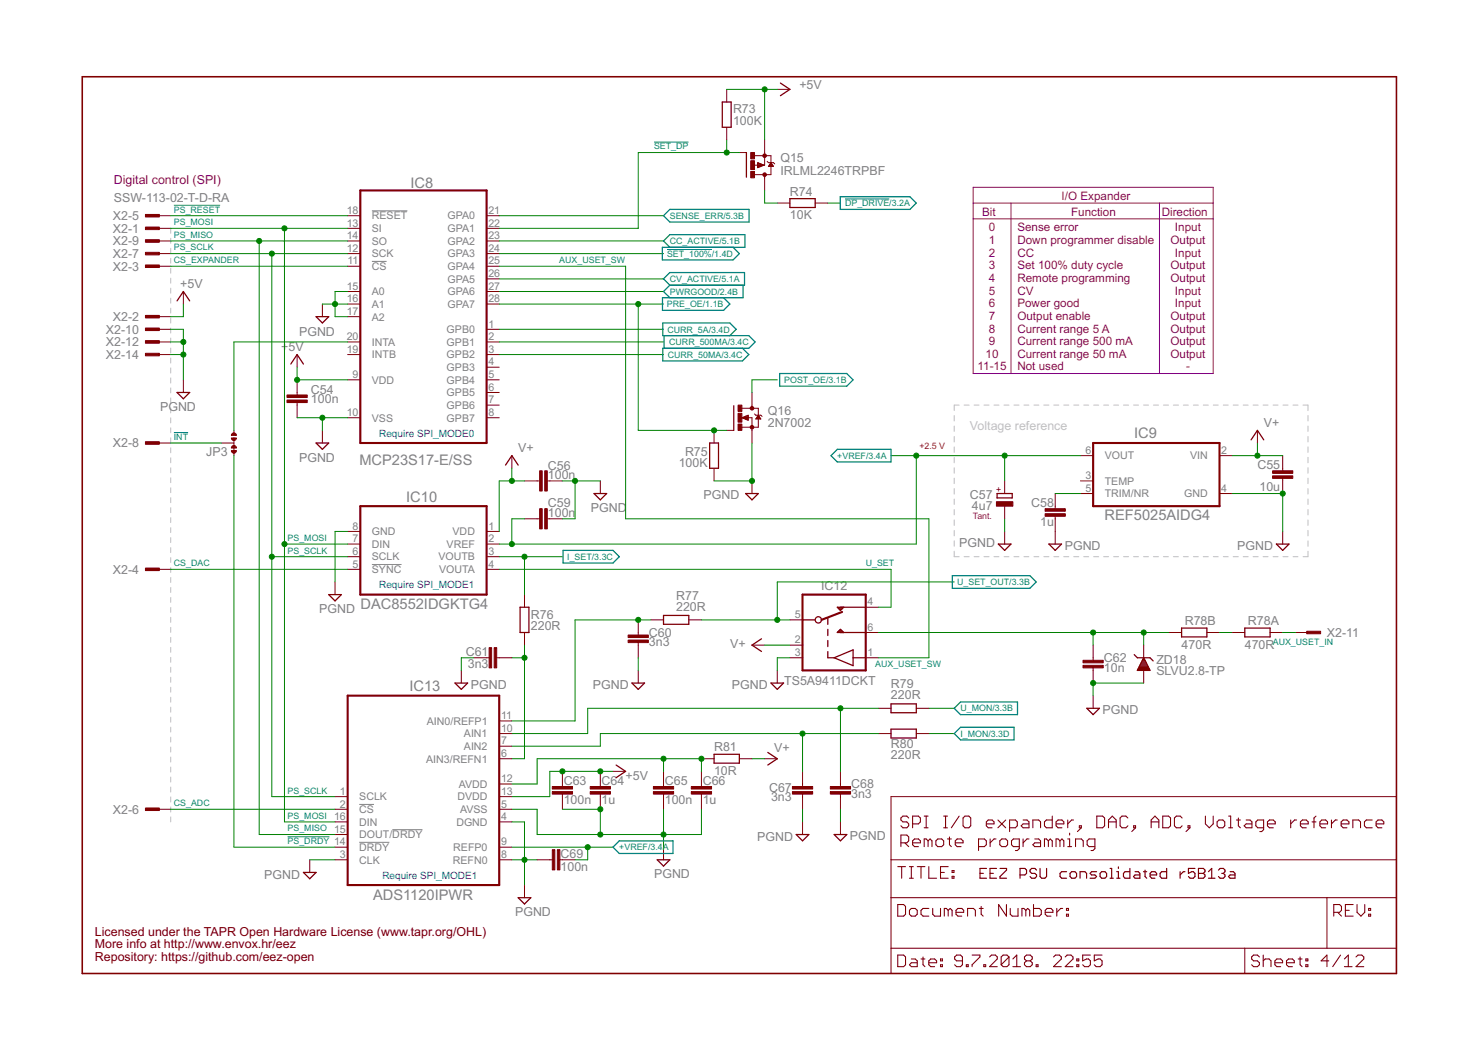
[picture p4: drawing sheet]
<svg xmlns="http://www.w3.org/2000/svg" width="297mm" height="210mm" viewBox="0 0 297 210" stroke-linecap="round" stroke-linejoin="round" font-family="sans-serif">
<g fill="none" stroke="#c0c0c0" stroke-width=".2">
<path d="M34.3 45.9v1M34.3 47.9v1M34.3 49.9v1M34.3 51.9v1M34.3 53.9v1M34.3 55.9v1M34.3 57.9v1M34.3 59.9v1.1M34.3 62v.9M34.3 64v1M34.3 66v1M34.3 68v1"/>
<path d="M34.3 70v1M34.3 72v1M34.3 74v1M34.3 76v1M34.3 78v1M34.3 80v1M34.3 82v1M34.3 84v1M34.3 86v1M34.3 88v1M34.3 90v1M34.3 92v1"/>
<path d="M34.3 94v1.1M34.3 96.1v.9M34.3 98.1v1M191.8 83.5v1.1M191.8 85.7v1M191.8 87.8v1.1M191.8 89.9v1.1M191.8 91.9v1.1M191.8 94v1.1M191.8 96.1v1.1M191.8 98.2v1.1M192.8 81.4h-1v1.1"/>
<path d="M193.8 81.4h1M195.8 81.4h1M197.8 81.4h1M199.8 81.4h1M201.8 81.4h1M203.8 81.4h1M205.8 81.4h1M207.8 81.4h1M209.8 81.4h1M211.8 81.4h1M213.8 81.4h1M215.8 81.4h1"/>
<path d="M217.8 81.4h1M219.8 81.4h1M221.8 81.4h1M223.8 81.4h1M225.8 81.4h1M227.8 81.4h1M229.8 81.4h1M231.8 81.4h1M233.8 81.4h1M235.8 81.4h1M237.8 81.4h1M239.8 81.4h1"/>
<path d="M241.8 81.4h1M243.8 81.4h1M245.9 81.4h.9M247.8 81.4h1.1M249.9 81.4h.9M251.8 81.4h1.1M253.9 81.4h.9M255.9 81.4h1M257.9 81.4h1M259.9 81.4h1M261.9 81.4h1v1.1M262.9 83.5v1.1"/>
<path d="M262.9 85.7v1M262.9 87.8v1.1M262.9 89.9v1.1M262.9 91.9v1.1M262.9 94v1.1M262.9 96.1v1.1M262.9 98.2v1.1M34.3 100.1v1M34.3 102.1v1M34.3 104.1v1M34.3 106.1v1M34.3 108.1v1"/>
<path d="M34.3 110.1v1M34.3 112.1v1M34.3 114.1v1M34.3 116.1v1M34.3 118.1v1M191.8 110.8v1.1h1M191.8 100.3v1.1M191.8 102.4v1.1M191.8 104.5v1.1M191.8 106.6v1.1M191.8 108.7v1.1M193.8 111.9h1"/>
<path d="M195.8 111.9h1M197.8 111.9h1M199.8 111.9h1M201.8 111.9h1M203.8 111.9h1M205.8 111.9h1M207.8 111.9h1M209.8 111.9h1M211.8 111.9h1M213.8 111.9h1M215.8 111.9h1M217.8 111.9h1"/>
<path d="M219.8 111.9h1M221.8 111.9h1M223.8 111.9h1M225.8 111.9h1M227.8 111.9h1M229.8 111.9h1M231.8 111.9h1M233.8 111.9h1M235.8 111.9h1M237.8 111.9h1M239.8 111.9h1M241.8 111.9h1"/>
<path d="M243.8 111.9h1M245.9 111.9h.9M247.8 111.9h1.1M249.9 111.9h.9M251.8 111.9h1.1M253.9 111.9h.9M255.9 111.9h1M257.9 111.9h1M259.9 111.9h1M262.9 110.8v1.1h-1M262.9 100.3v1.1M262.9 102.4v1.1"/>
<path d="M262.9 104.5v1.1M262.9 106.6v1.1M262.9 108.7v1.1M34.3 120.1v1M34.3 122.1v1M34.3 124.1v1M34.3 126.1v1M34.3 128.1v1.1M34.3 130.2v.9M34.3 132.2v1M34.3 134.2v1M34.3 136.2v1"/>
<path d="M34.3 138.2v1M34.3 140.2v1M34.3 142.2v1M34.3 144.2v1M34.3 146.2v1M34.3 148.2v1M34.3 150.2v1M34.3 152.2v1M34.3 154.2v1M34.3 156.2v1M34.3 158.2v1M34.3 160.2v1"/>
<path d="M34.3 162.2v1.1M34.3 164.3v.9"/>
</g>
<path d="M74.7 42.4h7.2M74.7 52.6h3M74.7 113.5h6M72.2 161.7h3M72.2 169.4h6.1M78.8 166.8h6.1" fill="none" stroke="#808080" stroke-width=".2"/>
<g fill="none" stroke="#800000" stroke-width=".21">
<path d="M180.4 174.2h1.6M181.1 169.5h1.1l.4-.4v-.8l-.4-.4h-1.1v2.3M181.2 174.2v2.4M181.8 169.5l.8 .7M182.6 164.5l-.4-.4h-.7l-.4 .4v.4l.4 .3h.7l.4 .5v.3l-.4 .4h-.7l-.4-.4M182.8 174.2h.8M182.8 176.6h.8M183.2 174.2v2.4M183.4 165.7h1.2l.4-.5v-.7l-.4-.4h-1.2v2.3M183.4 169.5h1.6v-.4l-.4-.4h-.8l-.4 .4v.7l.4 .4h.8M184.3 174.2h1.6M185.1 174.2v2.4"/>
<path d="M185.7 164.1h.8M185.7 166.4h.8M186.1 164.1v2.3M186.5 169.1l-.4-.4h-.4v1.5M186.5 169.1v1.1M186.5 169.1l.4-.4 .4 .4v1.1M186.7 174.2v2.4h1.5M188.1 169.1l.4-.4h.8l.4 .4v.7l-.4 .4h-.8l-.4-.4zM189 175.4h.8M189.7 164.1h.7M189.7 166.4h.7M190 164.1v2.3"/>
<path d="M190.4 168.7h.8M190.6 174.2h-1.6v2.4h1.6M190.8 168.3v1.5l.4 .4M191.3 176.2h.4v.4h-.4zM191.3 175h.4v.4h-.4zM192 169.5h1.5v-.4l-.4-.4h-.7l-.4 .4v.7l.4 .4h.7M192.8 164.1l-1.6 2.3M193.9 164.1h.8l.4 .4v1.5l-.4 .4h-.8l-.4-.4v-1.5zM196.7 170.2h1.1l.4-.4v-.7l-.4-.4h-1.1v2.3M198.2 165.7h1.6v-.5l-.4-.3h-.8l-.4 .3v.8l.4 .4h.8M199 168.7v1.5M200.2 168.7h-.4l-.8 .8"/>
<path d="M200.6 164.9l1.5 1.5M200.9 169.1l.4-.4h.8l.4 .4v.7l-.4 .4h-.8l-.4-.4zM202.1 164.9l-1.5 1.5M202.9 166.4h1.2l.3-.4v-.8l-.3-.3h-1.2v2.3M204.9 170.2h-1.2l-.4-.4v-.7l.4-.4h1.2v1.9l-.5 .4h-.3M205.6 164.9h.8l.4 .3v1.2h-1.2l-.4-.4 .4-.3h1.2M205.6 168.7v1.5M206.8 168.7h-.4l-.8 .8M207.6 166.4v-1.5h1.1l.4 .3v1.2M208 168.7h.7l.4 .4v1.1h-1.1l-.4-.4 .4-.3h1.1M210.7 169.1l.4-.4 .4 .4v1.1M210.7 169.1l-.4-.4h-.4v1.5"/>
<path d="M210.7 169.1v1.1M211.5 164.1v2.3h-1.2l-.4-.4v-.8l.4-.3h1.2M212.2 165.7h1.6v-.5l-.4-.3h-.8l-.4 .3v.8l.4 .4h.8M213 169.1l-.4-.4h-.4v1.5M213 169.1l.4-.4 .4 .4v1.1M213 169.1v1.1M214.6 164.9v1.5M214.6 170.2h.8M214.6 168.7h.4v1.5M215 167.5v.4M215.8 164.9h-.4l-.8 .8M216.2 170.2v-1.5h1.1l.4 .4v1.1"/>
<path d="M216.9 166h.4v.4h-.4zM217.3 166.4l-.8 .8M220 170.2h-1.1l-.4-.4v-.7l.4-.4h1.1v1.9l-.4 .4h-.3M220.4 164.1h1.2l.4 .4v1.5l-.4 .4h-1.2zM222.8 165.2h1.5M222.8 166.4v-1.5l.7-.8 .8 .8v1.5M226.7 164.5l-.4-.4h-.8l-.4 .4v1.5l.4 .4h.8l.4-.4M227.8 166h.4v.4h-.4zM228.2 166.4l-.7 .8M231.4 165.2h1.5M231.4 166.4v-1.5l.7-.8 .8 .8v1.5M233.7 164.1h1.1l.4 .4v1.5l-.4 .4h-1.1z"/>
<path d="M237.6 164.5l-.4-.4h-.8l-.4 .4v1.5l.4 .4h.8l.4-.4M238.8 166h.3v.4h-.3zM239.1 166.4l-.7 .8M242.3 164.1v1.6l.7 .7 .8-.7v-1.6M244.6 165.2l.4-.3h.8l.3 .3v.8l-.3 .4h-.8l-.4-.4zM246.9 164.1h.4v2.3M246.9 166.4h.8M248.5 164.9h.8M248.9 164.5v1.5l.4 .4M250.4 164.9h.8l.4 .3v1.2h-1.2l-.4-.4 .4-.3h1.2M254 166.4h-1.2l-.4-.4v-.8l.4-.3h1.2v1.9l-.4 .4h-.4M254.7 165.7h1.6v-.5l-.4-.3h-.8l-.4 .3v.8l.4 .4h.8"/>
<path d="M259.4 164.9v1.5M260.6 164.9h-.4l-.8 .8M261.3 165.7h1.6v-.5l-.4-.3h-.8l-.4 .3v.8l.4 .4h.8M263.7 165.2h.8M264.5 164.1l-.4 .4v1.9M265.3 165.7h1.5v-.5l-.4-.3h-.8l-.3 .3v.8l.3 .4h.8M267.6 164.9v1.5M268.8 164.9h-.4l-.8 .8M269.5 165.7h1.6v-.5l-.4-.3h-.8l-.4 .3v.8l.4 .4h.8M271.9 166.4v-1.5h1.1l.4 .3v1.2M275.8 164.9h-1.2l-.4 .3v.8l.4 .4h1.2M276.6 165.7h1.5v-.5l-.4-.3h-.8l-.3 .3v.8l.3 .4h.8"/>
<path d="M180.4 181.9h1.2l.4 .3v1.6l-.4 .4h-1.2zM180.4 192h1.2l.4 .4v1.6l-.4 .4h-1.2zM182.8 183l.4-.4h.7l.4 .4v.8l-.4 .4h-.7l-.4-.4zM183.2 192.8h.7l.4 .4v1.2h-1.1l-.4-.4 .4-.4h1.1M185.1 192.8h.8M185.5 192.4v1.6l.4 .4M186.7 193.6h1.5v-.4l-.4-.4h-.8l-.3 .4v.8l.3 .4h.8M186.7 182.6h-1.2l-.4 .4v.8l.4 .4h1.2M187.5 182.6v1.2l.3 .4h1.2v-1.6M189 194h.4v.4h-.4zM189 192.8h.4v.4h-.4zM190.6 183l-.4-.4h-.4v1.6"/>
<path d="M190.6 183l.4-.4 .3 .4v1.2M190.6 183v1.2M192.1 183.4h1.6v-.4l-.4-.4h-.8l-.4 .4v.8l.4 .4h.8M193.4 193.2h-1.1l-.4-.4v-.4l.4-.4h.7l.4 .4v1.6l-.4 .4h-.7l-.4-.4M194.2 194h.4v.4h-.4zM194.5 184.2v-1.6h1.1l.4 .4v1.2M195.4 192h1.5v.4l-1.5 1.6v.4M196.8 182.6h.8M197.2 182.2v1.6l.4 .4M197.7 194h.4v.4h-.4zM198.9 192.4l.4-.4h.7l.4 .4v.4l-1.5 1.6h1.5M202.3 181.9v2.3l-1.6-2.3v2.3"/>
<path d="M202.8 192.4v1.6l-.4 .4h-.8l-.4-.4M202.8 192.4l-.4-.4h-.8l-.4 .4v1.6M202.8 192.4l-1.6 1.6M203 182.6v1.2l.4 .4h1.2v-1.6M203.6 194.4h1.5M203.6 192.8l.7-.8v2.4M206.2 183l-.4-.4h-.4v1.6M206.2 183v1.2M206.2 183l.3-.4 .4 .4v1.2M206.3 193.2l-.4 .4v.4l.4 .4h.8l.4-.4v-.4l-.4-.4M206.3 193.2l-.4-.4v-.4l.4-.4h.8l.4 .4v.4l-.4 .4M206.3 193.2h.8"/>
<path d="M207.7 181.9v2.3h1.2l.4-.4v-.8l-.4-.4h-1.2M208.2 194h.4v.4h-.4zM210.1 183.4h1.5v-.4l-.4-.4h-.8l-.3 .4v.8l.3 .4h.8M211.7 192.4l.4-.4h.8l.4 .4v.4l-1.6 1.6h1.6M212.4 182.6v1.6M213.6 182.6h-.4l-.8 .8M214.1 192.4l.4-.4h.7l.4 .4v.4l-1.5 1.6h1.5M214.3 183.8h.4v.4h-.4zM214.3 182.6h.4v.4h-.4zM216.4 194h.4v.4h-.4zM216.4 192.8h.4v.4h-.4zM219.1 192h-1.5v1.2l.8-.4h.4l.3 .4v.8l-.3 .4h-.8l-.4-.4"/>
<path d="M221.5 192h-1.6v1.2l.8-.4h.4l.4 .4v.8l-.4 .4h-.8l-.4-.4M253.1 192.4l-.4-.4h-.8l-.4 .4v.4l.4 .4h.8l.4 .4v.4l-.4 .4h-.8l-.4-.4M253.9 193.2l.4-.4h.8l.3 .4v1.2M253.9 192v2.4M256.2 193.6h1.6v-.4l-.4-.4h-.8l-.4 .4v.8l.4 .4h.8M258.6 193.6h1.5v-.4l-.4-.4h-.7l-.4 .4v.8l.4 .4h.7M260.9 192.8h.8M261.3 192.4v1.6l.4 .4M262.4 194h.4v.4h-.4zM262.4 192.8h.4v.4h-.4zM267.1 193.2h-1.6l1.2-1.2v2.4M268.1 183.4h1.1l.4-.4v-.8l-.4-.3h-1.1v2.3"/>
<path d="M268.8 183.4l.8 .8M269.4 192l-1.6 2.4M270.2 194.4h1.5M270.2 192.8l.8-.8v2.4M270.4 183h.8M271.9 181.9h-1.5v2.3h1.5M272.5 192.4l.4-.4h.8l.4 .4v.4l-1.6 1.6h1.6M272.7 181.9v1.5l.8 .8 .8-.8v-1.5M275.1 183.8h.4v.4h-.4zM275.1 182.6h.4v.4h-.4z"/>
</g>
<g fill="none" stroke="#800000" stroke-width=".2">
<path d="M146 18v2.5M156.2 18h2.5M146 25.6v2.5M148.6 30.7h1.4M151.7 31.3h3.2v3.8h-3.3M152.3 32.7l1.2 .5-1.2 .5zM152.3 33.6h.2M152.3 33.5h.5M152.3 33.4h.8M152.3 33.3h1.1M152.3 33.1h1.1M152.3 33h.8"/>
<path d="M152.3 32.9h.5M152.3 32.8h.2M153.7 28.1v5.1h-2.2M153.7 35.1v3.2M154.2 32.4l.2 .3h1l.3 .3M154.5 33.4h.9M154.6 33.3h.7M154.6 33.1h.6M154.7 33h.5M154.8 32.9h.3M154.9 32.8h.1M154.9 32.7l.5 .8h-1z"/>
<path d="M31.8 45.9h2.5M31.8 53.5h2.5M31.8 43.4h2.5M31.8 51h2.5M31.8 48.5h2.5M36.9 58.6v2.5M69.9 45.9h2.5M69.9 53.5h2.5M69.9 43.4h2.5M69.9 51h2.5M69.9 48.5h2.5M69.9 58.6h2.5"/>
<path d="M97.8 45.9h2.5M97.8 53.5h2.5M97.8 43.4h2.5M97.8 51h2.5M97.8 48.5h2.5M97.8 58.6h2.5M97.8 56.1h2.5M156.2 40.8h2.5M163.8 40.8h2.6M31.8 63.7h2.5M31.8 66.2h2.5M31.8 68.7h2.5"/>
<path d="M31.8 71.3h2.5M36.9 76.4v2.5M59.7 71.3v2.5M59.7 76.4v3M64.8 61.1v2.6M69.9 63.7h2.5M69.9 68.7h2.5M69.9 71.3h2.5M69.9 76.4h2.5M69.9 61.1h2.5M97.8 66.2h2.5M97.8 68.7h2.5"/>
<path d="M97.8 71.3h2.5M97.8 76.4h2.5M97.8 61.1h2.5M97.8 73.8h2.5M97.8 78.9h2.5M151.1 78.9v3.2M31.8 89.1h2.5M44.5 89.1h2.5M47 86.5v.8M47 88.3v3.3M59.7 80.9v3.1M64.8 86.5v2.6"/>
<path d="M69.9 84h2.5M97.8 84h2.5M97.8 81.4h2.5M102.9 91.6v2.5M105.4 96.7h3.1M110 96.7h3M120.6 96.7v2.5M143.5 86.5v2.6M143.5 94.1v2.6M146 86.5h1.5M149.1 84l1.3-.5v1zM149.1 82.1h3.3v3.8h-3.3"/>
<path d="M149.2 84h1.9v5.1M149.3 83.9h1.1M149.5 84.2h.9M149.6 83.8h.8M149.8 84.3h.6M149.9 83.7h.5M150.1 84.4h.3M150.2 83.6h.2M151.1 96.7v2.5M151.6 83.2l.3 .3h1l.3 .2M152 84.2h.8M152 84h.8"/>
<path d="M152.1 83.9h.6M152.2 83.8h.4M152.3 83.7h.2M152.4 83.6h.1M152.4 83.5l.5 .7h-1zM201.9 96.7v2.5M212.1 99.2v3.1M217.1 96.7h2.6M217.1 99.2h2.6M217.1 91.6h2.6M245.1 99.2h2.5M245.1 91.6h2.5"/>
<path d="M252.7 86.5v2.6M257.8 91.6v3.1M257.8 96.2v3M31.8 114.5h2.5M67.3 117v2.5M69.9 106.8h2.5M69.9 109.4h2.5M69.9 111.9h2.5M69.9 114.5h2.5M97.8 106.8h2.5M97.8 109.4h2.5M97.8 111.9h2.5"/>
<path d="M97.8 114.5h2.5M105.4 104.3h3.1M105.4 119.5v2.6M110 104.3h3M201.9 101.8v2.5M201.9 106.8v2.6M212.1 103.8v5.6M257.8 106.8v2.6M92.7 134.8v2.5M95.2 132.2h3.1M99.8 132.2h3.1M105.4 127.2v2.5"/>
<path d="M128.3 124.6v3.1M128.3 129.2v3M128.3 134.8v2.5M130.8 124.6h2.5M138.4 124.6h2.6M151.1 129.7h2.6M156.2 134.8v2.5M158.7 129.7h2.6M158.7 132.2h2.6M158.7 124.6h2.6M174 132.2h2.5M174 127.2h2.5"/>
<path d="M174 122.1h2.5M219.7 129.7v3.1M219.7 134.3v3M219.7 139.9v2.5M229.8 129.7v2.5M229.8 134.8v2.5M234.9 127.2h2.6M242.5 127.2h2.6M247.6 127.2h2.6M255.2 127.2h2.6M260.3 127.2h2.6M100.3 147.5h2.6"/>
<path d="M100.3 150h2.6M100.3 152.5h2.6M100.3 157.6h2.6M100.3 144.9h2.6M113 155.1v3M113 159.7v3M120.6 155.1v3M120.6 159.7v3M123.2 155.1h2.5M133.3 155.1v3M133.3 159.7v3M141 152.5h2.5"/>
<path d="M141 155.1v3M141 159.7v3M148.6 152.5h2.5M153.7 152.5h2.5M161.3 155.1v3M161.3 159.7v3M168.9 155.1v3M168.9 159.7v3M176.5 147.5h2.6M176.5 142.4h2.6M184.1 147.5h2.6M184.1 142.4h2.6"/>
<path d="M31.8 162.7h2.5M62.3 172.9v2.5M67.3 165.2h2.6M67.3 172.9h2.6M67.3 160.2h2.6M67.3 162.7h2.6M67.3 167.8h2.6M67.3 170.3h2.6M100.3 165.2h2.6M100.3 172.9h2.6M100.3 160.2h2.6M100.3 162.7h2.6"/>
<path d="M100.3 170.3h2.6M105.4 177.9v2.6M107.9 172.9h3.1M112.5 172.9h3.1M133.3 170.3v2.6M161.3 165.2v2.6M168.9 165.2v2.6M179.1 172.9h101.5M179.1 160.2h101.5v35.5h-101.5zM179.1 180.5h101.5M179.1 190.6h101.5M250.2 190.6v5.1"/>
<path d="M266.7 180.5v10.1"/>
</g>
<path d="M72.4 38.3h25.4v50.8h-25.4zM219.7 89.1h25.4v12.7h-25.4zM72.4 101.8h25.4v17.7h-25.4zM161.3 119.5h12.7v15.3h-12.7zM69.9 139.9h30.4v38h-30.4zM169.2 123l-4.1 1.6" fill="none" stroke="#800000" stroke-width=".42"/>
<g fill="#800000" stroke="#800000" stroke-width=".2">
<path d="M108.5 94.7h.5v4h-.5z"/>
<path d="M109.5 94.7h.5v4h-.5z"/>
<path d="M108.5 102.3h.5v4h-.5z"/>
<path d="M109.5 102.3h.5v4h-.5z"/>
<path d="M57.7 80.4h4v.5h-4z"/>
<path d="M57.7 79.4h4v.5h-4z"/>
<path d="M131.3 158.1h4.1v.5h-4.1z"/>
<path d="M131.3 159.2h4.1v.5h-4.1z"/>
<path d="M111 158.1h4.1v.5h-4.1z"/>
<path d="M111 159.2h4.1v.5h-4.1z"/>
<path d="M138.9 158.1h4.1v.5h-4.1z"/>
<path d="M138.9 159.2h4.1v.5h-4.1z"/>
<path d="M118.6 158.1h4.1v.5h-4.1z"/>
<path d="M118.6 159.2h4.1v.5h-4.1z"/>
<path d="M255.8 95.7h4v.5h-4z"/>
<path d="M255.8 94.7h4v.5h-4z"/>
<path d="M210 103.3h4.1v.5h-4.1z"/>
<path d="M210 102.3h4.1v.5h-4.1z"/>
<path d="M29.2 45.7h2.8v.5h-2.8z"/>
<path d="M29.2 63.4h2.8v.5h-2.8z"/>
<path d="M29.2 53.3h2.8v.5h-2.8z"/>
<path d="M29.2 114.2h2.8v.5h-2.8z"/>
<path d="M29.2 43.1h2.8v.5h-2.8z"/>
<path d="M29.2 162.5h2.8v.5h-2.8z"/>
<path d="M29.2 50.7h2.8v.5h-2.8z"/>
<path d="M29.2 88.8h2.8v.5h-2.8z"/>
<path d="M29.2 48.2h2.8v.5h-2.8z"/>
<path d="M29.2 66h2.8v.5h-2.8z"/>
<path d="M148.3 85.3h.8v1.2h-.8z"/>
<path d="M148.3 81.4h.8v1.3h-.8z"/>
<path d="M148.3 83.1h.8v1.8h-.8z"/>
<path d="M150.9 34.5h.7v1.3h-.7z"/>
<path d="M150.9 30.7h.7v1.2h-.7z"/>
<path d="M150.9 32.3h.7v1.8h-.7z"/>
<path d="M29.2 68.5h2.8v.5h-2.8z"/>
<path d="M29.2 71h2.8v.5h-2.8z"/>
<path d="M200.3 100.9h3.3v.9h-3.3z"/>
<path d="M112 170.8h.5v4.1h-.5z"/>
<path d="M111 170.8h.5v4.1h-.5z"/>
<path d="M166.9 158.1h4v.5h-4z"/>
<path d="M166.9 159.2h4v.5h-4z"/>
<path d="M159.3 158.1h4v.5h-4z"/>
<path d="M159.3 159.2h4v.5h-4z"/>
<path d="M262.6 126.9h2.8v.5h-2.8z"/>
<path d="M126.2 127.7h4.1v.5h-4.1z"/>
<path d="M126.2 128.7h4.1v.5h-4.1z"/>
<path d="M98.3 130.2h.5v4.1h-.5z"/>
<path d="M99.3 130.2h.5v4.1h-.5z"/>
<path d="M217.7 132.8h4v.5h-4z"/>
<path d="M217.7 133.8h4v.5h-4z"/>
</g>
<path d="M16.5 15.4h264.1v180.3h-264.1z" fill="none" stroke="#800000" stroke-width=".32"/>
<g fill="none" stroke="#800000" stroke-width=".23">
<path d="M197 175.6h.6M198.3 174.6h-1.3v2h1.3M199 175.6h.6M200.3 174.6h-1.3v2h1.3M201 174.6h1.3v.3l-1.3 1.3v.4h1.3M205 175.9h1l.3-.3v-.7l-.3-.3h-1v2M208.3 174.9l-.3-.3h-.7l-.3 .3v.4l.3 .3h.7l.3 .3v.3l-.3 .4h-.7l-.3-.4M209 174.6v1.6l.3 .4h.7l.3-.4v-1.6M214.4 175.3h-1l-.4 .3v.6l.4 .4h1M215.4 175.3h.6l.4 .3v.6l-.4 .4h-.6l-.3-.4v-.6zM217.1 176.6v-1.3h.9l.4 .3v1M220.4 175.3h-1l-.3 .3 .3 .3h.6l.4 .3-.4 .4h-.9"/>
<path d="M221.4 175.3h.7l.3 .3v.6l-.3 .4h-.7l-.3-.4v-.6zM223.1 174.6h.3v2M223.1 176.6h.7M224.4 176.6h.7M224.4 175.3h.4v1.3M224.8 174.3v.3M227.1 174.6v2h-1l-.3-.4v-.6l.3-.3h1M228.1 175.3h.7l.3 .3v1h-1l-.3-.4 .3-.3h1M229.8 175.3h.7M230.1 174.9v1.3l.4 .4M231.1 175.9h1.4v-.3l-.4-.3h-.6l-.4 .3v.6l.4 .4h.6M234.5 174.6v2h-1l-.3-.4v-.6l.3-.3h1"/>
<path d="M237.2 175.3v1.3M238.1 175.3h-.3l-.6 .6M240.2 174.6h-1.4v1l.7-.3h.3l.4 .3v.6l-.4 .4h-.6l-.4-.4M240.9 174.6h1l.3 .3v.4l-.3 .3 .3 .3v.3l-.3 .4h-1zM240.9 175.6h1M242.9 176.6h1.3M242.9 175.3l.6-.7v2M244.9 174.9l.3-.3h.7l.3 .3v.4l-.3 .3M245.5 175.6h.4M245.9 175.6l.3 .3v.3l-.3 .4h-.7l-.3-.4M247.2 175.3h.7l.3 .3v1h-1l-.3-.4 .3-.3h1"/>
</g>
<g fill="none" stroke="#800000" stroke-width=".25">
<path d="M156.8 16.7l1.9 1.3-1.9 1.2M145.2 20.5h1.7v5.1h-1.7zM150 30.7v4.9M158.7 39.9h5.1v1.8h-5.1zM35.6 60.5l1.3-1.9 1.2 1.9M35.6 78.9h2.5l-1.2 1.3zM58.4 73.2l1.3-1.9 1.3 1.9M63.5 63.7h2.6l-1.3 1.2zM63.5 89.1h2.6l-1.3 1.2zM101.6 93.5l1.3-1.9 1.2 1.9M119.4 99.2h2.5l-1.3 1.3zM142.6 89.1h1.8v5h-1.8z"/>
<path d="M147.5 81.6v4.9M149.9 99.2h2.5l-1.3 1.3zM200.4 99.2h3v.9h-3zM251.4 88.4l1.3-1.9 1.3 1.9M66.1 119.5h2.5l-1.3 1.3zM200.6 109.4h2.6l-1.3 1.3zM210.8 109.4h2.5l-1.2 1.3zM256.5 109.4h2.6l-1.3 1.3zM91.4 137.3h2.6l-1.3 1.3zM104.5 122.1h1.8v5.1h-1.8zM127 137.3h2.5l-1.2 1.3zM133.3 123.7h5.1v1.8h-5.1z"/>
<path d="M153 128.4l-1.9 1.3 1.9 1.3M154.9 137.3h2.6l-1.3 1.3zM161.3 124.6h2.5M166.4 131v1.2h1.2M166.4 124.3v1.2M166.4 126.5v1.3M166.4 128.8v1.2M167.6 132.2l3.8-1.5v3.1zM168.4 127.1h1M168.4 122.2h1M168.6 126.9h.6M168.6 122.4h.6"/>
<path d="M168.8 126.6h.2M168.8 122.6h.2M169.5 122.1l-.6 .6-.6-.6h5.7M169.5 127.2l-.6-.7-.6 .7h5.7M171.4 132.2h2.6M227.9 131.6l.7 .6h2.5l.7 .7M228.7 134.6h2.4M228.8 134.4h2.1M228.9 134.2h1.9M229 134h1.7M229.1 133.7h1.5M229.2 133.5h1.3"/>
<path d="M229.3 133.3h1.1M229.4 133.1h.9M229.6 132.8h.6M229.7 132.6h.3M229.8 132.4h.1M229.8 132.2l1.3 2.6h-2.5zM237.5 126.3h5v1.8h-5zM250.2 126.3h5v1.8h-5zM123.8 153.8l1.9 1.3-1.9 1.3M143.5 151.7h5.1v1.7h-5.1zM154.3 151.3l1.9 1.2-1.9 1.3M179.1 141.5h5v1.8h-5z"/>
<path d="M179.1 146.6h5v1.8h-5zM218.4 142.4h2.6l-1.3 1.3zM61 175.4h2.5l-1.2 1.3zM132.1 172.9h2.5l-1.3 1.2zM160 167.8h2.6l-1.3 1.3zM167.6 167.8h2.6l-1.3 1.3zM104.1 180.5h2.6l-1.3 1.3z"/>
<circle cx="164.5" cy="124.6" r=".64"/>
</g>
<g fill="#800000" stroke="#800000" stroke-width=".2">
<path d="M46.7 87.2l.5-.1 .3 .4h-1z" fill-rule="evenodd"/>
<path d="M46.5 88.1h.5v.5l-.3-.2z" fill-rule="evenodd"/>
<path d="M47 88.1h.5l-.3 .4-.2 .1z" fill-rule="evenodd"/>
<path d="M46.5 90.6h.5v.5l-.3-.1z" fill-rule="evenodd"/>
<path d="M47 90.6h.5l-.3 .5h-.2z" fill-rule="evenodd"/>
<path d="M46.7 89.7l.5-.1 .3 .5h-1z" fill-rule="evenodd"/>
<circle cx="151.1" cy="82.1" r=".36"/>
<circle cx="151.1" cy="85.9" r=".36"/>
<circle cx="153.7" cy="31.3" r=".36"/>
<circle cx="153.7" cy="35.1" r=".36"/>
</g>
<g fill="none" stroke="#008000" stroke-width=".2">
<path d="M146 18h10.2M153.7 18v10.1M146 28.1v2.6M148.6 30.7h-20.3v15.2h-28M153.7 38.3v2.5h2.5M34.3 51h35.6M34.3 45.9h35.6M34.3 48.5h35.6M34.3 43.4h35.6M34.3 53.5h35.6M52.1 48.5v119.3h15.2M54.6 51v109.2h12.7"/>
<path d="M57.2 45.9v119.3h10.1M69.9 58.6h-2.6v5.1h2.6M100.3 51h33M100.3 48.5h33M100.3 43.4h33M100.3 53.5h25.4v50.8h61v27.9h-10.2M100.3 58.6h33M100.3 56.1h33M166.4 40.8h2.5M34.3 66.2h2.6v10.2M34.3 68.7h2.6M34.3 71.3h2.6"/>
<path d="M36.9 61.1v2.6h-2.6M59.7 73.8v2.6h10.2M64.8 61.1h5.1M69.9 68.7h-22.9v17.8M100.3 68.7h33M100.3 61.1h33M100.3 66.2h33M100.3 71.3h33M128.3 61.1v25.4h17.7M156.2 76.4h-5.1v2.5M34.3 89.1h10.2M47 91.6v78.7h20.3"/>
<path d="M59.7 84h10.2M64.8 84v2.5M102.9 94.1v2.6M105.4 96.7h-5.1v10.1M113 96.7h7.6M115.6 96.7v7.6h-2.6M151.1 89.1v7.6h-7.6M179.1 91.6h38M184.1 91.6v17.8h-83.8M201.9 91.6v5.1M212.1 99.2h5M247.6 91.6h10.2"/>
<path d="M247.6 99.2h10.2v7.6M252.7 89.1v2.5M34.3 114.5h35.6M54.6 111.9h15.3M57.2 109.4h12.7M69.9 106.8h-2.6v10.2M100.3 111.9h12.7M100.3 114.5h78.8v7.6h-2.6M105.4 104.3h-2.5v5.1M105.4 111.9v7.6M191.8 117h-35.6v7.6M201.9 104.3v2.5"/>
<path d="M95.2 132.2h-2.5v2.6M102.9 132.2h2.5M105.4 129.7v22.8h-2.5M128.3 132.2v2.6M130.8 124.6h-15.2v20.3h-12.7M141 124.6h17.7M153.7 129.7h5M158.7 132.2h-2.5v2.6M176.5 127.2h58.4M219.7 127.2v2.5M229.8 137.3h-10.1v2.6M229.8 127.2v2.5"/>
<path d="M245.1 127.2h2.5M257.8 127.2h2.5M123.2 155.1h-12.7v5.1h-7.6M133.3 152.5v2.6M141 155.1v-2.6h-33.1v5.1h-5M151.1 152.5h2.6M161.3 147.5v7.6M168.9 142.4v12.7M176.5 142.4h-58.4v5.1h-15.2M176.5 147.5h-55.9v2.5h-17.7M186.7 142.4h5.1M186.7 147.5h5.1"/>
<path d="M34.3 162.7h33M62.3 172.9h5M102.9 165.2h2.5v12.7M102.9 162.7h5v5.1h33.1v-5.1M102.9 170.3h20.3M102.9 172.9h5M113 162.7h7.6v5.1M118.1 170.3v2.6h-2.5M133.3 162.7v7.6M161.3 162.7v2.5M168.9 162.7v2.5"/>
</g>
<g fill="#008000" stroke="#008000" stroke-width=".2">
<circle cx="59.7" cy="76.4" r=".51"/>
<circle cx="113" cy="155.1" r=".51"/>
<circle cx="120.6" cy="155.1" r=".51"/>
<circle cx="153.7" cy="18" r=".51"/>
<circle cx="54.6" cy="51" r=".51"/>
<circle cx="54.6" cy="111.9" r=".51"/>
<circle cx="57.2" cy="45.9" r=".51"/>
<circle cx="57.2" cy="109.4" r=".51"/>
<circle cx="52.1" cy="48.5" r=".51"/>
<circle cx="143.5" cy="86.5" r=".51"/>
<circle cx="128.3" cy="61.1" r=".51"/>
<circle cx="141" cy="152.5" r=".51"/>
<circle cx="133.3" cy="152.5" r=".51"/>
<circle cx="118.1" cy="170.3" r=".51"/>
<circle cx="201.9" cy="91.6" r=".51"/>
<circle cx="102.9" cy="109.4" r=".51"/>
<circle cx="184.1" cy="91.6" r=".51"/>
<circle cx="105.4" cy="111.9" r=".51"/>
<circle cx="133.3" cy="167.8" r=".51"/>
<circle cx="120.6" cy="162.7" r=".51"/>
<circle cx="120.6" cy="167.8" r=".51"/>
<circle cx="257.8" cy="99.2" r=".51"/>
<circle cx="115.6" cy="96.7" r=".51"/>
<circle cx="105.4" cy="172.9" r=".51"/>
<circle cx="64.8" cy="84" r=".51"/>
<circle cx="36.9" cy="68.7" r=".51"/>
<circle cx="36.9" cy="71.3" r=".51"/>
<circle cx="151.1" cy="96.7" r=".51"/>
<circle cx="219.7" cy="137.3" r=".51"/>
<circle cx="67.3" cy="61.1" r=".51"/>
<circle cx="146" cy="30.7" r=".51"/>
<circle cx="252.7" cy="91.6" r=".51"/>
<circle cx="102.9" cy="96.7" r=".51"/>
<circle cx="168.9" cy="142.4" r=".51"/>
<circle cx="161.3" cy="147.5" r=".51"/>
<circle cx="219.7" cy="127.2" r=".51"/>
<circle cx="229.8" cy="127.2" r=".51"/>
<circle cx="128.3" cy="124.6" r=".51"/>
<circle cx="105.4" cy="132.2" r=".51"/>
<circle cx="156.2" cy="124.6" r=".51"/>
</g>
<path d="M131.4 28.6h7M34.9 41.3h9.3M134.1 50.2h9M169.8 40h8.9M34.9 87h2.9M57.8 168.2h8.4" fill="none" stroke="#008080" stroke-width=".2"/>
<g fill="none" stroke="#008080" stroke-width=".25">
<path d="M168.9 39.6h14l1.2 1.2-1.2 1.3h-14zM133.3 56.1l1.3-1.3h15v2.5h-15zM134.6 57.3l-1.3 1.3 1.3 1.3M134.6 49.7l-1.3-1.2 1.3-1.3h15.1v2.5h-16.6v2.6h14.2l1.3-1.3-1.3-1.3M134.6 42.1h15.9v2.5h-15.9l-1.3-1.2zM149.3 57.3v2.6h-16.2v2.5h12.3l1.3-1.3-1.3-1.2M133.5 67.5v2.5M146.7 67.5l1.3-1.3-1.3-1.3h-13.5v2.6h17.3l1.3 1.2-1.3 1.3h-17.3v2.6h16l1.3-1.3-1.3-1.3M156.7 75.1h13.5l1.2 1.3-1.2 1.2h-13.5zM167 91.6l1.3-1.3h10.8v2.6h-10.8zM113.2 110.7h10l1.3 1.2-1.3 1.3h-10zM191.4 115.7h15.6l1.3 1.3-1.3 1.3h-15.6z"/>
<path d="M191.8 142.4l1.2-1.3h11.5v2.6h-11.5zM191.8 147.5l1.2-1.3h10.8v2.6h-10.8zM123.2 170.3l1.3-1.2h10.8v2.5h-10.8z"/>
</g>
<path d="M195.6 37.7h48.2v37.4h-48.2zM195.6 40.8h48.2M195.6 44h48.2M203.2 40.8v34.3M233 40.8v34.3" fill="none" stroke="#800080" stroke-width=".2"/>
<g font-size="2.9" fill="#808080">
<text x="82.5" y="37.8">IC8</text>
<text x="227.9" y="88.1">IC9</text>
<text x="72.2" y="93.5">MCP23S17-E/SS</text>
<text x="81.6" y="100.9">IC10</text>
<text x="222" y="104.6">REF5025AIDG4</text>
<text x="72.5" y="122.5">DAC8552IDGKTG4</text>
<text x="82.3" y="139">IC13</text>
<text x="75" y="180.9">ADS1120IPWR</text>
</g>
<g font-size="2.5" fill="#808080">
<text x="160.7" y="17.8">+5V</text>
<text x="147.3" y="22.8">R73</text>
<text x="147.3" y="25.1">100K</text>
<text x="156.8" y="35.1">IRLML2246TRPBF</text>
<text x="156.8" y="32.6">Q15</text>
<text x="22.9" y="40.7">SSW-113-02-T-D-RA</text>
<text x="158.7" y="39.3">R74</text>
<text x="22.7" y="46.8">X2-1</text>
<text x="22.7" y="44.3">X2-5</text>
<text x="158.7" y="44.1">10K</text>
<text x="22.7" y="51.9">X2-7</text>
<text x="22.7" y="49.3">X2-9</text>
<text x="22.7" y="54.4">X2-3</text>
<text x="36.2" y="57.8">+5V</text>
<text x="22.7" y="64.6">X2-2</text>
<text x="21.3" y="67.1">X2-10</text>
<text x="21.3" y="69.6">X2-12</text>
<text x="56.5" y="70.5">+5V</text>
<text x="60.1" y="67.5">PGND</text>
<text x="21.3" y="72.2">X2-14</text>
<text x="32.2" y="82.7">PGND</text>
<text x="62.5" y="81.1">100n</text>
<text x="62.5" y="79.2">C54</text>
<text x="154.3" y="83.4">Q16</text>
<text x="22.7" y="90">X2-8</text>
<text x="154.3" y="85.9">2N7002</text>
<text x="254" y="85.9">V+</text>
<text x="41.4" y="91.6">JP3</text>
<text x="60.1" y="92.9">PGND</text>
<text x="104.1" y="91">V+</text>
<text x="110.1" y="94.4">C56</text>
<text x="136.4" y="93.9">100K</text>
<text x="137.7" y="91.7">R75</text>
<text x="252.7" y="94.3">C55</text>
<text x="110.1" y="96.3">100n</text>
<text x="141.4" y="100.4">PGND</text>
<text x="194.9" y="100.4">C57</text>
<text x="253.1" y="98.7">10u</text>
<text x="110.1" y="103.9">100n</text>
<text x="110.1" y="102">C59</text>
<text x="118.7" y="102.9">PGND</text>
<text x="195.3" y="102.5">4u7</text>
<text x="207.3" y="102">C58</text>
<text x="209.1" y="105.8">1u</text>
<text x="192.8" y="110">PGND</text>
<text x="214" y="110.5">PGND</text>
<text x="248.7" y="110.7">PGND</text>
<text x="22.7" y="115.4">X2-4</text>
<text x="165" y="118.6">IC12</text>
<text x="64.1" y="123.2">PGND</text>
<text x="106.7" y="124.4">R76</text>
<text x="135.9" y="122.8">220R</text>
<text x="135.9" y="120.6">R77</text>
<text x="238.1" y="125.7">R78B</text>
<text x="250.8" y="125.7">R78A</text>
<text x="93.6" y="131.9">C61</text>
<text x="106.7" y="126.7">220R</text>
<text x="130.4" y="130">3n3</text>
<text x="130.4" y="128.1">C60</text>
<text x="146.7" y="130.3">V+</text>
<text x="237.5" y="130.5">470R</text>
<text x="250.2" y="130.5">470R</text>
<text x="266.7" y="128.1">X2-11</text>
<text x="94" y="134.4">3n3</text>
<text x="157.6" y="137.7">TS5A9411DCKT</text>
<text x="221.9" y="135">10n</text>
<text x="221.9" y="133.1">C62</text>
<text x="232.4" y="135.7">SLVU2.8-TP</text>
<text x="232.4" y="133.5">ZD18</text>
<text x="94.6" y="138.5">PGND</text>
<text x="119.1" y="138.6">PGND</text>
<text x="147.1" y="138.6">PGND</text>
<text x="179.1" y="140.6">220R</text>
<text x="179.1" y="138.4">R79</text>
<text x="221.6" y="143.5">PGND</text>
<text x="143.5" y="155.9">10R</text>
<text x="143.5" y="151.1">R81</text>
<text x="155.6" y="151.3">V+</text>
<text x="179.1" y="152.7">220R</text>
<text x="179.1" y="150.4">R80</text>
<text x="113.3" y="161.7">100n</text>
<text x="113.3" y="157.9">C63</text>
<text x="120.9" y="161.7">1u</text>
<text x="120.9" y="157.9">C64</text>
<text x="125.7" y="156.9">+5V</text>
<text x="133.6" y="161.7">100n</text>
<text x="133.6" y="157.9">C65</text>
<text x="141.2" y="161.7">1u</text>
<text x="141.2" y="157.9">C66</text>
<text x="154.6" y="159.2">C67</text>
<text x="155" y="161.1">3n3</text>
<text x="171.1" y="160.4">3n3</text>
<text x="171.1" y="158.5">C68</text>
<text x="22.7" y="163.6">X2-6</text>
<text x="112.7" y="172.5">C69</text>
<text x="152.2" y="169.1">PGND</text>
<text x="170.8" y="168.9">PGND</text>
<text x="53.1" y="176.7">PGND</text>
<text x="112.7" y="175">100n</text>
<text x="131.4" y="176.6">PGND</text>
<text x="103.5" y="184.2">PGND</text>
</g>
<text font-size="2.5" fill="#800080" x="22.9" y="37">Digital control (SPI)</text>
<text font-size="2.5" fill="#c0c0c0" x="194.9" y="86.4">Voltage reference</text>
<g font-size="2.5" fill="#800000">
<text x="19.1" y="188.1">Licensed under the TAPR Open Hardware License (www.tapr.org/OHL)</text>
<text x="19.1" y="190.6">More info at http://www.envox.hr/eez</text>
<text x="19.1" y="193.2">Repository: https://github.com/eez-open</text>
</g>
<g font-size="2.3" fill="#800080">
<text x="213.3" y="40.2">I/O Expander</text>
<text x="197.4" y="43.4">Bit</text>
<text x="198.7" y="46.5">0</text>
<text x="204.5" y="46.5">Sense error</text>
<text x="215.3" y="43.4">Function</text>
<text x="233.5" y="43.4">Direction</text>
<text x="236.1" y="46.5">Input</text>
<text x="198.7" y="49.1">1</text>
<text x="198.7" y="51.6">2</text>
<text x="204.5" y="49.1">Down programmer disable</text>
<text x="204.5" y="51.6">CC</text>
<text x="235.2" y="49.1">Output</text>
<text x="236.1" y="51.6">Input</text>
<text x="198.7" y="54.2">3</text>
<text x="198.7" y="56.7">4</text>
<text x="198.7" y="59.2">5</text>
<text x="204.5" y="54.2">Set 100% duty cycle</text>
<text x="204.5" y="56.7">Remote programming</text>
<text x="204.5" y="59.2">CV</text>
<text x="235.2" y="54.2">Output</text>
<text x="235.2" y="56.7">Output</text>
<text x="236.1" y="59.2">Input</text>
<text x="198.7" y="61.8">6</text>
<text x="198.7" y="64.3">7</text>
<text x="204.5" y="61.8">Power good</text>
<text x="204.5" y="64.3">Output enable</text>
<text x="235.2" y="64.3">Output</text>
<text x="236.1" y="61.8">Input</text>
<text x="198.1" y="71.9">10</text>
<text x="198.7" y="66.9">8</text>
<text x="198.7" y="69.4">9</text>
<text x="204.5" y="66.9">Current range 5 A</text>
<text x="204.5" y="69.4">Current range 500 mA</text>
<text x="204.5" y="71.9">Current range 50 mA</text>
<text x="235.2" y="66.9">Output</text>
<text x="235.2" y="69.4">Output</text>
<text x="235.2" y="71.9">Output</text>
<text x="196.5" y="74.5">11-15</text>
<text x="204.5" y="74.5">Not used</text>
<text x="238.4" y="74.5">-</text>
</g>
<g font-size="2.1" fill="#808080">
<text x="69.7" y="43">18</text>
<text x="69.7" y="45.5">13</text>
<text x="74.7" y="44.1">RESET</text>
<text x="74.7" y="46.7">SI</text>
<text x="89.9" y="44.1">GPA0</text>
<text x="89.9" y="46.7">GPA1</text>
<text x="98.2" y="43">21</text>
<text x="98.2" y="45.5">22</text>
<text x="69.7" y="50.6">12</text>
<text x="69.7" y="48.1">14</text>
<text x="69.8" y="53.2">11</text>
<text x="74.7" y="51.7">SCK</text>
<text x="74.7" y="49.2">SO</text>
<text x="89.9" y="49.2">GPA2</text>
<text x="89.9" y="51.7">GPA3</text>
<text x="98.2" y="48.1">23</text>
<text x="98.2" y="50.6">24</text>
<text x="98.2" y="53.2">25</text>
<text x="69.7" y="58.2">15</text>
<text x="74.7" y="54.3">CS</text>
<text x="74.7" y="59.4">A0</text>
<text x="89.9" y="54.3">GPA4</text>
<text x="89.9" y="56.8">GPA5</text>
<text x="89.9" y="59.4">GPA6</text>
<text x="98.2" y="55.7">26</text>
<text x="98.2" y="58.2">27</text>
<text x="69.7" y="60.8">16</text>
<text x="69.7" y="63.3">17</text>
<text x="74.7" y="61.9">A1</text>
<text x="74.7" y="64.4">A2</text>
<text x="89.9" y="61.9">GPA7</text>
<text x="98.2" y="60.8">28</text>
<text x="98.2" y="65.9">1</text>
<text x="69.7" y="68.4">20</text>
<text x="69.7" y="70.9">19</text>
<text x="74.7" y="69.5">INTA</text>
<text x="89.8" y="67">GPB0</text>
<text x="89.8" y="69.5">GPB1</text>
<text x="98.2" y="68.4">2</text>
<text x="98.2" y="70.9">3</text>
<text x="70.9" y="76">9</text>
<text x="74.7" y="77.1">VDD</text>
<text x="74.7" y="72.1">INTB</text>
<text x="89.8" y="72.1">GPB2</text>
<text x="89.8" y="74.6">GPB3</text>
<text x="89.8" y="77.1">GPB4</text>
<text x="98.2" y="73.5">4</text>
<text x="98.2" y="76">5</text>
<text x="69.7" y="83.6">10</text>
<text x="89.8" y="79.7">GPB5</text>
<text x="89.8" y="82.2">GPB6</text>
<text x="98.2" y="78.6">6</text>
<text x="98.2" y="81.1">7</text>
<text x="98.2" y="83.6">8</text>
<text x="74.7" y="84.8">VSS</text>
<text x="89.8" y="84.8">GPB7</text>
<text x="218.2" y="91.3">6</text>
<text x="222" y="92.4">VOUT</text>
<text x="239.2" y="92.4">VIN</text>
<text x="245.4" y="91.3">2</text>
<text x="218.2" y="96.3">3</text>
<text x="218.2" y="98.9">5</text>
<text x="222" y="97.5">TEMP</text>
<text x="222" y="100">TRIM/NR</text>
<text x="238" y="100">GND</text>
<text x="245.4" y="98.9">4</text>
<text x="70.9" y="106.5">8</text>
<text x="74.7" y="107.6">GND</text>
<text x="91" y="107.6">VDD</text>
<text x="98.2" y="106.5">1</text>
<text x="70.9" y="111.6">6</text>
<text x="70.9" y="109">7</text>
<text x="74.7" y="112.7">SCLK</text>
<text x="74.7" y="110.2">DIN</text>
<text x="88.1" y="112.7">VOUTB</text>
<text x="89.8" y="110.2">VREF</text>
<text x="98.2" y="109">2</text>
<text x="98.2" y="111.6">3</text>
<text x="70.9" y="114.1">5</text>
<text x="74.7" y="115.2">SYNC</text>
<text x="88.2" y="115.2">VOUTA</text>
<text x="98.2" y="114.1">4</text>
<text x="159.7" y="124.3">5</text>
<text x="174.3" y="121.7">4</text>
<text x="159.7" y="129.3">2</text>
<text x="159.7" y="131.9">3</text>
<text x="174.3" y="131.9">1</text>
<text x="174.3" y="126.8">6</text>
<text x="85.8" y="145.7">AIN0/REFP1</text>
<text x="93.2" y="148.2">AIN1</text>
<text x="100.7" y="147.1">10</text>
<text x="100.7" y="149.7">7</text>
<text x="100.7" y="144.6">11</text>
<text x="85.6" y="153.3">AIN3/REFN1</text>
<text x="93.2" y="150.8">AIN2</text>
<text x="100.7" y="152.2">6</text>
<text x="68.3" y="159.8">1</text>
<text x="72.2" y="160.9">SCLK</text>
<text x="91.9" y="160.9">DVDD</text>
<text x="92.2" y="158.4">AVDD</text>
<text x="100.7" y="157.3">12</text>
<text x="100.7" y="159.8">13</text>
<text x="67.1" y="164.9">16</text>
<text x="67.1" y="167.4">15</text>
<text x="68.3" y="162.4">2</text>
<text x="72.2" y="166">DIN</text>
<text x="72.2" y="163.5">CS</text>
<text x="91.7" y="166">DGND</text>
<text x="92.5" y="163.5">AVSS</text>
<text x="100.7" y="164.9">4</text>
<text x="100.7" y="162.4">5</text>
<text x="67.1" y="170">14</text>
<text x="68.3" y="172.5">3</text>
<text x="72.2" y="173.6">CLK</text>
<text x="72.2" y="168.6">DOUT/DRDY</text>
<text x="72.2" y="171.1">DRDY</text>
<text x="91" y="173.6">REFN0</text>
<text x="91.1" y="171.1">REFP0</text>
<text x="100.7" y="170">9</text>
<text x="100.7" y="172.5">8</text>
</g>
<g font-size="2" fill="#00f">
<text x="76.2" y="87.8">Require SPI_MODE0</text>
<text x="76.2" y="118.3">Require SPI_MODE1</text>
<text x="76.8" y="176.7">Require SPI_MODE1</text>
</g>
<g font-size="1.8" fill="#008080">
<text x="131.4" y="30">SET_DP</text>
<text x="169.8" y="41.5">DP_DRIVE/3.2A</text>
<text x="34.9" y="45.3">PS_MOSI</text>
<text x="34.9" y="47.8">PS_MISO</text>
<text x="34.9" y="42.7">PS_RESET</text>
<text x="134.6" y="44">SENSE_ERR/5.3B</text>
<text x="34.9" y="50.3">PS_SCLK</text>
<text x="34.9" y="52.9">CS_EXPANDER</text>
<text x="112.4" y="52.9">AUX_USET_SW</text>
<text x="134.1" y="51.6">SET_100%/1.4D</text>
<text x="134.6" y="49.1">CC_ACTIVE/5.1B</text>
<text x="134.6" y="59.2">PWRGOOD/2.4B</text>
<text x="134.6" y="56.7">CV_ACTIVE/5.1A</text>
<text x="134" y="61.8">PRE_OE/1.1B</text>
<text x="134.1" y="66.9">CURR_5A/3.4D</text>
<text x="134.2" y="71.9">CURR_50MA/3.4C</text>
<text x="134.5" y="69.4">CURR_500MA/3.4C</text>
<text x="157.6" y="77">POST_OE/3.1B</text>
<text x="34.9" y="88.4">INT</text>
<text x="168.3" y="92.2">+VREF/3.4A</text>
<text x="34.9" y="113.8">CS_DAC</text>
<text x="57.8" y="111.3">PS_SCLK</text>
<text x="57.8" y="108.8">PS_MOSI</text>
<text x="114" y="112.6">I_SET/3.3C</text>
<text x="174" y="113.8">U_SET</text>
<text x="192.4" y="117.6">U_SET_OUT/3.3B</text>
<text x="255.8" y="129.7">AUX_USET_IN</text>
<text x="175.9" y="134.1">AUX_USET_SW</text>
<text x="193" y="143">U_MON/3.3B</text>
<text x="193" y="148.1">I_MON/3.3D</text>
<text x="57.8" y="159.5">PS_SCLK</text>
<text x="34.9" y="162.1">CS_ADC</text>
<text x="57.8" y="164.6">PS_MOSI</text>
<text x="57.8" y="167.2">PS_MISO</text>
<text x="57.8" y="169.7">PS_DRDY</text>
<text x="124.5" y="171">+VREF/3.4A</text>
</g>
<text font-size="1.8" fill="#f00" x="184.8" y="90.3">+2.5 V</text>
<text font-size="1.8" fill="#800000" x="201.3" y="98.8" transform="rotate(-90 201.3 98.8)">+</text>
<text font-size="1.8" fill="#800080" x="195.5" y="104.3">Tant.</text>
</svg>
